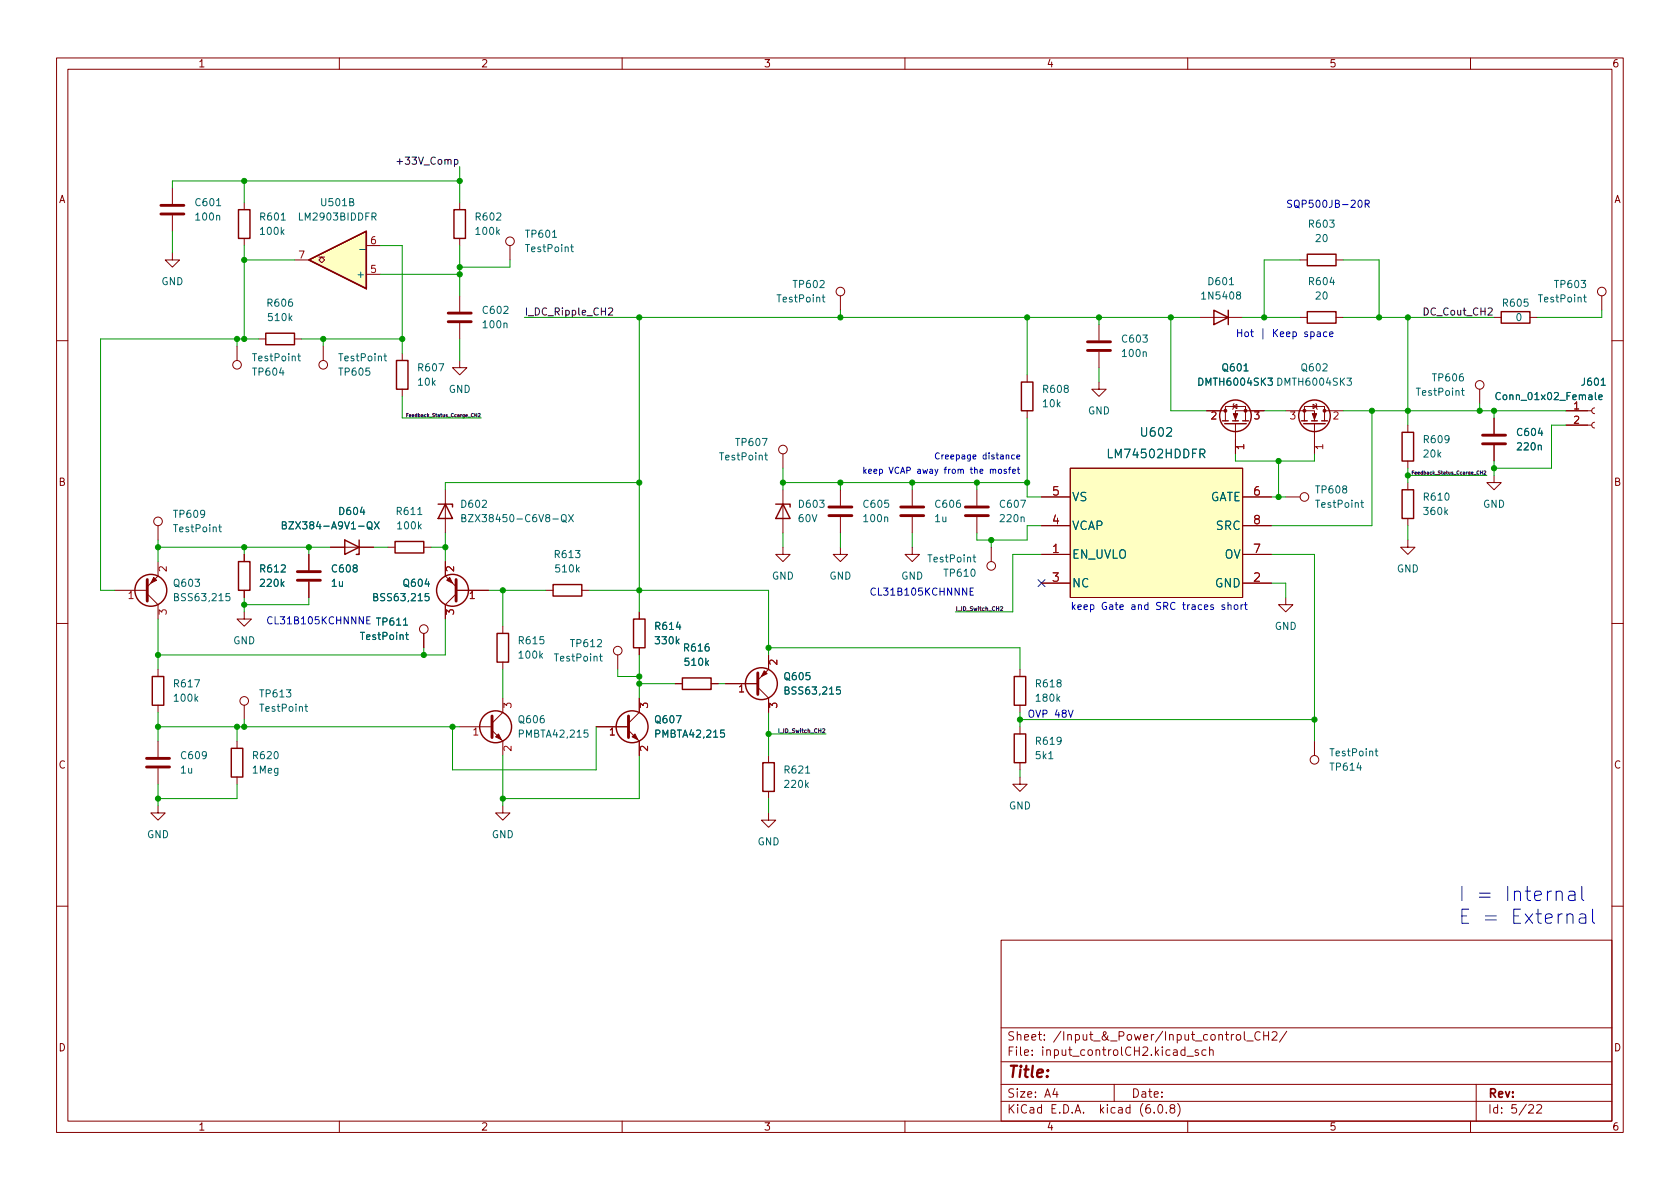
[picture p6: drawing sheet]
<svg xmlns="http://www.w3.org/2000/svg" width="297mm" height="210mm" viewBox="0 0 297 210" stroke-linecap="round" stroke-linejoin="round" font-family="sans-serif">
<g fill="none" stroke="#840000" stroke-width=".18">
<path d="M10 10.2h277v190.1h-277zM12 12.2h273v186.1h-273zM60 10.2v2M110 10.2v2M160 10.2v2M210 10.2v2M260 10.2v2M30.5 33.3v2.8M30.5 38.1v2.8M43.2 35.8v1.3M81.3 35.8v1.3M30.5 44.7v1.3h1.2l-1.2 1.2-1.3-1.2h1.3"/>
<path d="M43.2 42.2v1.2M45.7 59.9h1.3M52.1 46h2.5M52.1 59.9h1.2M56.4 45.5h.5l-.5 .5 .5 .5 .5-.5-.5-.5h.5M64.8 48.5h2.5M64.8 43.4h2.5M81.3 42.2v1.2M81.3 52.3v2.8M81.3 57.1v2.8M90.2 43.4v2.6M148.6 52.3v2.6"/>
<path d="M194.3 57.4v2.8M212.1 56.1h7.6M229.9 56.1h1.2M229.9 46h1.2M236.2 56.1h1.3M236.2 46h1.3M264.2 56.1h1.2M270.5 56.1h1.3M283.2 52.3v2.6M10 60.2h2M41.9 61.2v2.5M57.1 61.2v2.5"/>
<path d="M71.1 62.5v1.2M71.1 68.8v1.3M81.3 63.7v1.3h1.2l-1.2 1.3-1.3-1.3h1.3M181.6 66.3v1.3M181.6 72.6v1.3M194.3 67.6v1.2h1.3l-1.3 1.3-1.3-1.3h1.3M194.3 62.2v2.8M213.4 72.6h3.3M216.7 74.4v-2.5h3.5v2.5M218.1 71.9l.6-.4v.8zM218.2 71.4l-.1 .1v.8l-.2 .1M218.4 74.9v5.4"/>
<path d="M223.5 72.6h-5.1v1.8M227.3 72.6h5.1v1.8M230.6 74.4v-2.5h3.6v2.5M232.2 71.5l.6 .4-.6 .4zM232.4 74.9v5.4M232.7 71.4l.1 .1v.8l.1 .1M234.2 72.6h3.3M248.9 75.2v1.2M261.6 68.8v2.6M264.2 73.9v2.8M264.2 78.7v2.8M276.9 72.6h4.5"/>
<path d="M276.9 75.2h4.5M281.9 74.7l-.3 .1-.2 .4 .2 .3 .3 .2M281.9 72.1l-.3 .2-.2 .3 .2 .4 .3 .1M285 60.2h2M27.9 99.3v2.5l-1.9 2M27.9 93v2.5M43.2 98v1.3M54.6 98v2.8M58.4 96.8h7.6M68.6 96.8h1.2M74.9 96.8h1.3M78.7 99.3v2.5l1.9 2"/>
<path d="M78.7 86.6v7.6M138.4 96.8v1.2h1.3l-1.3 1.3-1.2-1.3h1.2M138.4 80.3v2.5M138.4 86.6v7.6M148.6 96.8v1.2h1.3l-1.3 1.3-1.3-1.3h1.3M148.6 86.6v2.8M148.6 91.4v2.8M161.3 96.8v1.2h1.3l-1.3 1.3-1.3-1.3h1.3M161.3 86.6v2.8M161.3 91.4v2.8M172.7 86.6v2.8M172.7 91.4v2.8"/>
<path d="M175.3 96.8v2.5M184.1 87.9h5.1M184.1 98h5.1M184.1 93h5.1M189.2 82.8h30.5v22.9h-30.5zM219.7 87.9h5.1M219.7 98h5.1M219.7 93h5.1M227.3 87.9h2.6M248.9 95.5v1.3h1.3l-1.3 1.2-1.3-1.2h1.3M248.9 81.5v1.3M248.9 85.3v1.3"/>
<path d="M248.9 91.7v1.3M264.2 84.1v1.2h1.2l-1.2 1.3-1.3-1.3h1.3M10 110.2h2M20.3 104.4h5.7M26 105l1.9 1.9v2.6M27.9 118.4v1.2M43.2 108.2v1.3h1.2l-1.2 1.2-1.3-1.2h1.3M43.2 104.4v1.3M54.6 102.9v2.8M74.9 112v2.5M80.6 104.4h5.8M80.6 105l-1.9 1.9v2.6"/>
<path d="M88.9 110.7v1.3M88.9 117.1v1.3M96.5 104.4h1.3M102.9 104.4h1.2M109.2 115.8v2.6M113 108.2v1.3M113 114.5v1.3M135.9 115.8v2.6l-1.9 1.9M180.3 118.4v1.2M184.1 103.1h5.1M219.7 103.1h5.1M227.3 105.7v1.2h1.3l-1.3 1.3-1.2-1.3h1.2"/>
<path d="M285 110.2h2M27.9 124.7v1.3M27.9 131.1v2.8M27.9 135.9v2.8M41.9 131.1v1.2M41.9 137.4v1.3M43.2 124.7v2.5M81.3 128.5h5.7M87 129.2l1.9 1.9v2.5M88.9 123.4v2.6l-1.9 1.9M105.4 128.5h5.7M111.1 129.2l1.9 1.9v2.5"/>
<path d="M113 123.4v2.6l-1.9 1.9M119.4 120.9h1.2M125.7 120.9h1.3M128.3 120.9h5.7M134 121.5l1.9 1.9v2.6M135.9 133.6v1.3M135.9 139.9v1.3M180.3 137.4v1.3h1.3l-1.3 1.2-1.2-1.2h1.2M180.3 124.7v1.3M180.3 128.5v1.3M180.3 134.9v1.2M232.4 131.1v2.5"/>
<path d="M27.9 142.5v1.3h1.3l-1.3 1.2-1.2-1.2h1.2M88.9 142.5v1.3h1.3l-1.3 1.2-1.3-1.2h1.3M135.9 143.8v1.2h1.3l-1.3 1.3-1.3-1.3h1.3M10 160.2h2M177 166.3h108v32h-108zM285 160.2h2M60 198.3v2M110 198.3v2M160 198.3v2M177 194.8h108M177 191.8h108M177 187.8h108"/>
<path d="M177 181.8h108M186.5 192.5l-.4 1h1M186.9 193v1M197 191.8v3M204.1 196.7v.1M204.9 195.4l.2-.1a.81 .81 0 0 1 .6 .7 .81 .81 0 0 1-.3 .8h-.2a.81 .81 0 0 1-.6-.6 .81 .81 0 0 1 .3-.8zM206.2 196.7v.1M207.1 196l-.2-.3v-.2l.2-.2 .5 .1 .1 .2-.1 .2-.6 .2-.1 .3v.4l.2 .1h.5l.1-.3-.1-.4-.2-.1M208.2 195.1a1.72 1.72 0 0 1 0 2.3M209.5 185.7l-.4-.1-.3 .3v.4l.1 .3h.6M209.5 185.1v1.5M209.9 186.8h1.1"/>
<path d="M210 198.3v2M211.9 185.7l-.4-.1-.2 .2 .1 .3 .5 .1v.4h-.6M213.2 185.7l-.4-.1-.3 .3v.4l.1 .3h.6M213.9 185.8l.2-.2 .3 .1 .1 .9M213.9 185.1v1.5M218.6 183.1l.3-.2 .4 .2 .1 .5-.2 .3h-.3l-.3-.1zM220 182.4v1.3l.2 .2M220.4 184.1h1.2M222.8 182.6a.6 .6 0 0 0-.8 0 .6 .6 0 0 0-.1 .7 .56 .56 0 0 0 .3 .6 .56 .56 0 0 0 .6-.1M223.4 182.4v1.5M223.4 183.1h.9M224.3 182.4v1.5"/>
<path d="M224.9 182.6l.6-.2 .2 .2 .1 .3-.9 1h.9M227.5 182.4l-1.3 1.9M260 198.3v2M261 191.8v6.5M270.3 195.5l.6-.2 .2 .2 .1 .3-1 1h1M271.7 195.5l.6-.2 .2 .2 .1 .3-.9 1h.9"/>
<circle cx="90.2" cy="42.7" r=".76"/>
<circle cx="148.6" cy="51.6" r=".76"/>
<circle cx="283.2" cy="51.6" r=".76"/>
<circle cx="41.9" cy="64.5" r=".76"/>
<circle cx="57.1" cy="64.5" r=".76"/>
<circle cx="138.4" cy="79.5" r=".76"/>
<circle cx="261.6" cy="68.1" r=".76"/>
<circle cx="27.9" cy="92.2" r=".76"/>
<circle cx="230.6" cy="87.9" r=".76"/>
<circle cx="74.9" cy="111.2" r=".76"/>
<circle cx="109.2" cy="115.1" r=".76"/>
<circle cx="175.3" cy="100.1" r=".76"/>
<circle cx="43.2" cy="123.9" r=".76"/>
<circle cx="232.4" cy="134.4" r=".76"/>
</g>
<g fill="none" stroke="#840000" stroke-width=".25">
<path d="M42.2 37.1h2v5.1h-2zM80.3 37.1h2v5.1h-2zM47 58.9h5.1v2.1h-5.1zM54.6 46l10.2-5.1v10.1zM214.6 54.9l2.6 1.2-2.6 1.3zM217.2 54.9v2.5M231.1 45h5.1v2h-5.1zM231.1 55.1h5.1v2h-5.1zM265.4 55.1h5.1v2h-5.1zM70.1 63.7h2v5.1h-2zM180.6 67.6h2v5h-2zM216.2 74.4h1"/>
<path d="M216.5 74.9h3.8M217.9 74.4h1M219.7 74.4h1M230.1 74.4h1M230.5 74.9h3.8M231.9 74.4h1M233.7 74.4h1M247.9 76.4h2v5.1h-2zM42.2 99.3h2v5.1h-2zM61 95.5l2.5 1.3-2.5 1.2zM63.5 95.5v2.5h-.5M69.8 95.8h5.1v2h-5.1z"/>
<path d="M77.5 89.1h2.5v.6M78.7 89.1l1.3 2.6h-2.5zM137.2 89.1h2.5v.6M138.4 89.1l1.3 2.6h-2.5zM247.9 86.6h2v5.1h-2zM26.9 119.6h2.1v5.1h-2.1zM87.9 112h2v5.1h-2zM97.8 103.4h5.1v2h-5.1zM112 109.5h2v5h-2zM120.6 119.9h5.1v2h-5.1zM179.3 119.6h2.1v5.1h-2.1zM40.9 132.3h2v5.1h-2z"/>
<path d="M134.9 134.9h2v5h-2zM179.3 129.8h2.1v5.1h-2.1z"/>
<circle cx="218.4" cy="73.5" r="2.79"/>
<circle cx="232.4" cy="73.5" r="2.79"/>
<circle cx="26.7" cy="104.4" r="2.82"/>
<circle cx="80" cy="104.4" r="2.82"/>
<circle cx="87.6" cy="128.5" r="2.82"/>
<circle cx="111.8" cy="128.5" r="2.82"/>
<circle cx="134.6" cy="120.9" r="2.82"/>
</g>
<g fill="#840000" stroke="#840000" stroke-width=".18">
<path d="M218.1 73.1h.7l-.4 1.1z"/>
<path d="M111.8 130.3l.5-.5 .5 1z"/>
<path d="M27.2 102.1l.5 .5-1 .5z"/>
<path d="M232 73.1h.8l-.4 1.1z"/>
<path d="M135.1 118.6l.5 .5-1 .5z"/>
<path d="M79 102.6l.5-.5 .5 1z"/>
<path d="M87.6 130.3l.5-.5 .5 1z"/>
<circle cx="220.2" cy="72.6" r=".25"/>
<circle cx="216.7" cy="72.6" r=".25"/>
<circle cx="230.6" cy="72.6" r=".25"/>
<circle cx="234.2" cy="72.6" r=".25"/>
</g>
<g fill="none" stroke="#840000" stroke-width=".51">
<path d="M28.4 37.8h4.1M28.4 36.3h4.1M79.2 56.9h4.1M79.2 55.4h4.1M192.3 62h4M192.3 60.4h4M262.1 78.5h4.1M262.1 77h4.1M146.6 91.2h4M146.6 89.7h4M159.3 91.2h4M159.3 89.7h4"/>
<path d="M170.7 91.2h4.1M170.7 89.7h4.1M26 102.5v3.8M52.6 102.6h4M52.6 101.1h4M80.6 102.5v3.8M134 119v3.8M25.9 135.6h4.1M25.9 134.1h4.1M87 126.6v3.8M111.1 126.6v3.8"/>
</g>
<g fill="none" stroke="#006464" stroke-width=".18">
<path d="M100.9 43.7h.5M101.1 43.2v1.1l.3 .2M145.4 52.6h.4M145.5 52.1v1.1l.3 .2M280 52.6h.5M280.2 52.1v1.1l.3 .2M52.6 63h.5M52.8 62.5v1.1l.3 .2M67.9 63h.5M68.1 62.5v1.1l.3 .2M258.4 69.1h.5M258.6 68.6v1.1l.3 .2"/>
<path d="M265.3 69.5a.6 .6 0 0 0-.9 .4 .6 .6 0 0 0 .6 .8l.3-.1M282.7 70.2l.6-.1-.1-.2-.3-.1-.2 .2v.6h.5M38.7 93.2h.4M38.8 92.8v1.1l.3 .1M49.9 92.9l.6-.1 .1-.2-.1-.2-.6-.1v1.2h.5l.2-.1v-.3l-.3-.2M66.2 92.3l.8 1.2M67 92.3l-.8 1.2M81.7 91.6l.5-.1 .1-.1v-.3l-.6-.1v1.3h.4l.2-.2 .1-.3-.3-.2M100.5 91l.9 1.3M101.4 91l-.9 1.3M135.2 80.5h.5M135.4 80.1v1.1l.3 .1"/>
<path d="M172 98.5h.5M172.2 98.1v1.1l.3 .2M240.6 88.9h.5M240.8 88.5v1l.3 .2M71.7 112.2h.5M71.9 111.8v1.1l.3 .2M106 116.1h.5M106.2 115.6v1.1l.3 .2M53.9 124.9h.5M54.1 124.5v1.1l.3 .2M243.1 132.8h.5M243.3 132.4v1.1l.3 .2"/>
</g>
<g fill="#ffffc2" stroke="#ffffc2" stroke-width=".18">
<path d="M54.6 46l10.2-5.1v10.1z"/>
<path d="M189.2 82.8h30.5v22.9h-30.5z"/>
</g>
<path d="M70.2 28.6h1M107.6 54.6l.5-.2 .2 .4-.8 .9h.8M71.9 73.4h.2M72.2 73.1h-.3v.6M72.4 73.5h.3l-.1-.2-.2 .1v.3h.2M84.6 73.2l.2-.1 .1 .2-.4 .4h.4M249.7 83.6h.2M250 83.3h-.3v.6M250.2 83.7l.3-.1-.1-.1-.2 .1v.2h.2M262.4 83.3h.2l.1 .1-.4 .5h.4M176.9 107.3h.3l.1 .2-.4 .5h.4M137.7 128.9v.7" fill="none" stroke="#0f0f0f" stroke-width=".18"/>
<g fill="none" stroke="#0000c2" stroke-width=".18">
<path d="M240.2 35.5l.2-.1a.68 .68 0 0 1 .4 .6 .68 .68 0 0 1-.4 .7l-.2-.2-.1-.3zM241.4 36.1l.6-.1 .1-.2-.1-.3-.6-.1v1.3M241.7 36.1l.4 .6M232.9 58.7h.5l.1 .8M233.5 59h-.5l-.2 .2 .2 .3h.5M234.6 58.7h-.4l-.2 .2 .1 .6h.5M235.1 59.1l.6-.1-.1-.3h-.3l-.2 .2v.6h.5M175.6 83.1l.1-.1h.3v.7M176.6 83.1l.1-.1 .3 .1 .1 .4-.1 .2-.4-.1zM177.9 83h-.2l-.2 .1 .1 .2 .3 .1v.3h-.4M178.3 83h.4M178.7 82.6l-.2 .2v.9"/>
<path d="M179 83.3l.6-.1-.1-.2h-.3l-.2 .1 .1 .6h.4M179.4 80.5l-.3-.1-.3 .2 .2 .5h.4M179.8 80.8l.5-.1v-.2l-.4-.1-.1 .2v.5h.5M179.9 83h.4M180 82.6v1l.3 .1M64.8 109.7h.5M65.5 109.1h-.7v1.2h.7M171.5 104.6h.4M172.1 104h-.6v1.2h.6M216.5 107l-.3-.1-.2 .2 .1 .2 .4 .1v.3h-.5M217.1 107.1l.2-.2 .3 .1 .1 .8M217.1 106.5v1.3"/>
<path d="M218.3 107l.3-.1 .3 .3v.3l-.3 .3-.3-.1-.1-.2zM219.4 106.9v.9M219.8 106.9l-.4 .3M220 106.9h.5M220.2 106.5v1.1l.3 .2M188.9 125.6l.4 1.2 .4-1.2M275.1 157.8a.62 .62 0 0 1 1.1 .1v1.3M277.4 157.7l.2-.1 .8 .1 .1 .2v1.3M278.5 158.2l-.9 .1a.49 .49 0 0 0-.3 .5 .49 .49 0 0 0 .3 .4l.9-.1M279.7 156.7v2.2l.3 .3M277.1 161.8a.62 .62 0 0 1 1 .2v1.3M279.3 161.7l.3-.1 .7 .1 .1 .3v1.3"/>
<path d="M280.4 162.2l-.8 .1a.49 .49 0 0 0-.4 .5 .49 .49 0 0 0 .4 .5l.8-.1M281.6 160.8v2.1l.3 .4"/>
</g>
<g fill="none" stroke="#009600" stroke-width=".18">
<path d="M43.2 32v3.8M81.3 32h-50.8v1.3M81.3 29.5v6.3M30.5 40.9v3.8M41.9 59.9v1.3M43.2 43.4v16.5M43.2 46h8.9M45.7 59.9h-27.9v44.5h2.5M53.3 59.9h17.8M57.1 59.9v1.3M67.3 43.4h3.8v19.1M67.3 48.5h14"/>
<path d="M81.3 43.4v8.9M81.3 59.9v3.8M90.2 46v1.2h-8.9M92.7 56.1h119.4M113 56.1v52.1M148.6 54.9v1.2M181.6 56.1v10.2M194.3 56.1v1.3M207 56.1v16.5h6.4M219.7 56.1h10.2M229.9 46h-6.4v10.1M237.5 56.1h26.7"/>
<path d="M237.5 46h6.3v10.1M248.9 56.1v19.1M283.2 54.9v1.2h-11.4M71.1 70.1v3.8h14M181.6 73.9v14h2.5M194.3 65v2.6M223.5 72.6h3.8M237.5 72.6h39.4M242.6 72.6v20.4h-17.8M261.6 71.4v1.2M264.2 72.6v1.3M276.9 75.2h-2.6v7.6h-10.1"/>
<path d="M27.9 96.8h30.5M27.9 95.5v3.8M43.2 96.8v1.2M54.6 96.8v1.2M66 96.8h2.6M76.2 96.8h2.5M78.7 94.2v5.1M113 85.3h-34.3v1.3M138.4 82.8v3.8M138.4 94.2v2.6M138.4 85.3h43.2M148.6 85.3v1.3"/>
<path d="M148.6 94.2v2.6M161.3 85.3v1.3M161.3 94.2v2.6M172.7 85.3v1.3M175.3 95.5v1.3M184.1 98h-5v10.2h-10.2M184.1 93h-2.5v2.5h-8.9v-1.3M218.4 80.3v1.2h14v-1.2M224.8 98h7.6v33.1M224.8 87.9h2.5M226.1 81.5v6.4M248.9 82.8v2.5"/>
<path d="M248.9 93v2.5M248.9 84.1h14M264.2 81.5v2.6M27.9 109.5v8.9M43.2 105.7v2.5M54.6 105.7v1.2h-11.4M74.9 114.5v1.3M78.7 109.5v6.3h-50.8M86.4 104.4h10.1M88.9 104.4v6.3M88.9 118.4v5M104.1 104.4h31.8v11.4"/>
<path d="M109.2 118.4v1.2h3.8M113 115.8v7.6M135.9 114.5h44.4v3.9M224.8 103.1h2.5v2.6M27.9 128.5h53.4M27.9 126v5.1M27.9 138.7v3.8M41.9 138.7v2.5h-14M41.9 128.5v2.6M43.2 127.2v1.3M80 128.5v7.6h25.4v-7.6M88.9 133.6v8.9"/>
<path d="M113 133.6v7.6h-24.1M113 120.9h6.4M127 120.9h1.3M135.9 126v7.6M135.9 129.8h10.1M180.3 126v2.5M180.3 136.1v1.3M180.3 127.2h52.1M135.9 141.2v2.6"/>
</g>
<path d="M183.5 102.5l1.3 1.2M184.8 102.5l-1.3 1.2" fill="none" stroke="#000084" stroke-width=".18"/>
<g fill="#009600" stroke="#009600" stroke-width=".18">
<circle cx="135.9" cy="114.5" r=".46"/>
<circle cx="113" cy="85.3" r=".46"/>
<circle cx="113" cy="104.4" r=".46"/>
<circle cx="138.4" cy="85.3" r=".46"/>
<circle cx="135.9" cy="129.8" r=".46"/>
<circle cx="148.6" cy="85.3" r=".46"/>
<circle cx="113" cy="119.6" r=".46"/>
<circle cx="113" cy="120.9" r=".46"/>
<circle cx="43.2" cy="32" r=".46"/>
<circle cx="57.1" cy="59.9" r=".46"/>
<circle cx="80" cy="128.5" r=".46"/>
<circle cx="43.2" cy="106.9" r=".46"/>
<circle cx="88.9" cy="141.2" r=".46"/>
<circle cx="88.9" cy="104.4" r=".46"/>
<circle cx="81.3" cy="32" r=".46"/>
<circle cx="81.3" cy="47.2" r=".46"/>
<circle cx="74.9" cy="115.8" r=".46"/>
<circle cx="78.7" cy="96.8" r=".46"/>
<circle cx="113" cy="56.1" r=".46"/>
<circle cx="71.1" cy="59.9" r=".46"/>
<circle cx="81.3" cy="48.5" r=".46"/>
<circle cx="27.9" cy="128.5" r=".46"/>
<circle cx="41.9" cy="128.5" r=".46"/>
<circle cx="43.2" cy="128.5" r=".46"/>
<circle cx="43.2" cy="96.8" r=".46"/>
<circle cx="27.9" cy="115.8" r=".46"/>
<circle cx="27.9" cy="141.2" r=".46"/>
<circle cx="43.2" cy="59.9" r=".46"/>
<circle cx="41.9" cy="59.9" r=".46"/>
<circle cx="54.6" cy="96.8" r=".46"/>
<circle cx="43.2" cy="46" r=".46"/>
<circle cx="27.9" cy="96.8" r=".46"/>
<circle cx="161.3" cy="85.3" r=".46"/>
<circle cx="172.7" cy="85.3" r=".46"/>
<circle cx="181.6" cy="85.3" r=".46"/>
<circle cx="175.3" cy="95.5" r=".46"/>
<circle cx="180.3" cy="127.2" r=".46"/>
<circle cx="248.9" cy="84.1" r=".46"/>
<circle cx="248.9" cy="72.6" r=".46"/>
<circle cx="226.1" cy="87.9" r=".46"/>
<circle cx="232.4" cy="127.2" r=".46"/>
<circle cx="181.6" cy="56.1" r=".46"/>
<circle cx="194.3" cy="56.1" r=".46"/>
<circle cx="207" cy="56.1" r=".46"/>
<circle cx="223.5" cy="56.1" r=".46"/>
<circle cx="148.6" cy="56.1" r=".46"/>
<circle cx="242.6" cy="72.6" r=".46"/>
<circle cx="226.1" cy="81.5" r=".46"/>
<circle cx="248.9" cy="56.1" r=".46"/>
<circle cx="264.2" cy="72.6" r=".46"/>
<circle cx="261.6" cy="72.6" r=".46"/>
<circle cx="243.8" cy="56.1" r=".46"/>
<circle cx="264.2" cy="82.8" r=".46"/>
</g>
<g font-size="3.5" fill="#0000c2">
<text x="257.8" y="159.4">I = Internal</text>
<text x="257.8" y="163.4">E = External</text>
</g>
<text font-size="2.8" fill="#840000" x="178" y="190.6">Title:</text>
<g font-size="2.1" fill="#006464">
<text x="201.9" y="77.2">U602</text>
<text x="196.3" y="81">LM74502HDDFR</text>
<text x="189.5" y="88.6">VS</text>
<text x="213.7" y="88.6">GATE</text>
<text x="189.5" y="93.7">VCAP</text>
<text x="215" y="93.7">SRC</text>
<text x="189.5" y="98.8">EN_UVLO</text>
<text x="216.4" y="98.8">OV</text>
<text x="189.5" y="103.9">NC</text>
<text x="214.8" y="103.9">GND</text>
</g>
<g font-size="2.1" fill="#a90000">
<text x="186.1" y="87.6">5</text>
<text x="221.7" y="87.6">6</text>
<text x="186.1" y="92.7">4</text>
<text x="221.7" y="92.7">8</text>
<text x="186.1" y="97.8">1</text>
<text x="221.7" y="97.8">7</text>
<text x="186.1" y="102.9">3</text>
<text x="221.7" y="102.9">2</text>
</g>
<g font-size="2.1" fill="#840000">
<text x="178" y="184">Sheet: /Input_&amp;_Power/Input_control_CH2/</text>
<text x="178" y="186.7">File: input_controlCH2.kicad_sch</text>
<text x="178" y="196.9">KiCad E.D.A. kicad (6.0.8)</text>
<text x="178" y="194.1">Size: A4</text>
<text x="200" y="194.1">Date:</text>
<text x="263" y="194.1">Rev:</text>
<text x="263" y="196.9">Id: 5/22</text>
</g>
<g font-size="1.8" fill="#840000">
<text x="35" y="11.9">1</text>
<text x="85" y="11.9">2</text>
<text x="135" y="11.9">3</text>
<text x="185" y="11.9">4</text>
<text x="235" y="11.9">5</text>
<text x="285" y="11.9">6</text>
<text x="10.3" y="35.9">A</text>
<text x="285.3" y="35.9">A</text>
<text x="10.3" y="85.9">B</text>
<text x="285.3" y="85.9">B</text>
<text x="10.3" y="135.9">C</text>
<text x="285.3" y="135.9">C</text>
<text x="10.3" y="185.9">D</text>
<text x="285.3" y="185.9">D</text>
<text x="35" y="199.9">1</text>
<text x="85" y="199.9">2</text>
<text x="135" y="199.9">3</text>
<text x="185" y="199.9">4</text>
<text x="235" y="199.9">5</text>
<text x="285" y="199.9">6</text>
</g>
<g font-size="1.8" fill="#0f0f0f">
<text x="71.1" y="29.1">+33V_Comp</text>
<text x="92.7" y="55.8">I_DC_Ripple_CH2</text>
<text x="252.1" y="55.8">DC_Cout_CH2</text>
</g>
<g font-size="1.8" fill="#006464">
<text x="34.7" y="36.4">C601</text>
<text x="34.7" y="39">100n</text>
<text x="46.1" y="39">R601</text>
<text x="46.2" y="41.5">100k</text>
<text x="53.1" y="39">LM2903BIDDFR</text>
<text x="56.9" y="36.4">U501B</text>
<text x="84.2" y="39">R602</text>
<text x="84.3" y="41.5">100k</text>
<text x="231.6" y="40.3">R603</text>
<text x="63.7" y="44.1">_</text>
<text x="93.1" y="44.6">TestPoint</text>
<text x="93.1" y="42">TP601</text>
<text x="232.7" y="42.8">20</text>
<text x="28.5" y="50.4">GND</text>
<text x="63.6" y="49.1">+</text>
<text x="137.6" y="53.5">TestPoint</text>
<text x="140.4" y="50.9">TP602</text>
<text x="212.8" y="53">1N5408</text>
<text x="213.8" y="50.4">D601</text>
<text x="231.6" y="50.4">R604</text>
<text x="232.7" y="53">20</text>
<text x="272.2" y="53.5">TestPoint</text>
<text x="275.1" y="50.9">TP603</text>
<text x="47.4" y="54.2">R606</text>
<text x="47.6" y="56.8">510k</text>
<text x="85.5" y="55.5">C602</text>
<text x="85.5" y="58">100n</text>
<text x="265.9" y="54.2">R605</text>
<text x="268.1" y="56.8">0</text>
<text x="44.9" y="63.9">TestPoint</text>
<text x="60.1" y="63.9">TestPoint</text>
<text x="74.1" y="65.7">R607</text>
<text x="198.5" y="60.6">C603</text>
<text x="198.6" y="63.1">100n</text>
<text x="216.3" y="65.7">Q601</text>
<text x="230.2" y="65.7">Q602</text>
<text x="44.9" y="66.4">TP604</text>
<text x="60.1" y="66.4">TP605</text>
<text x="74" y="68.2">10k</text>
<text x="79.3" y="69.5">GND</text>
<text x="184.6" y="69.5">R608</text>
<text x="212.2" y="68.2">DMTH6004SK3</text>
<text x="226.2" y="68.2">DMTH6004SK3</text>
<text x="250.6" y="70">TestPoint</text>
<text x="253.5" y="67.4">TP606</text>
<text x="265.1" y="70.7">Conn_01x02_Female</text>
<text x="279.8" y="68.2">J601</text>
<text x="184.5" y="72">10k</text>
<text x="192.3" y="73.3">GND</text>
<text x="268.4" y="77.1">C604</text>
<text x="127.4" y="81.4">TestPoint</text>
<text x="130.3" y="78.9">TP607</text>
<text x="251.8" y="80.9">20k</text>
<text x="251.9" y="78.4">R609</text>
<text x="268.4" y="79.6">220n</text>
<text x="81.7" y="89.8">D602</text>
<text x="141.4" y="89.8">D603</text>
<text x="152.8" y="89.8">C605</text>
<text x="165.5" y="89.8">C606</text>
<text x="176.9" y="89.8">C607</text>
<text x="232.8" y="89.8">TestPoint</text>
<text x="232.8" y="87.2">TP608</text>
<text x="251.9" y="88.5">R610</text>
<text x="262.2" y="89.8">GND</text>
<text x="30.9" y="94.1">TestPoint</text>
<text x="30.9" y="91.6">TP609</text>
<text x="51.1" y="93.6">BZX384-A9V1-QX</text>
<text x="60.1" y="91.1">D604</text>
<text x="70.3" y="91.1">R611</text>
<text x="70.4" y="93.6">100k</text>
<text x="83.2" y="92.3">BZX38450-C6V8-QX</text>
<text x="141.2" y="92.3">60V</text>
<text x="152.9" y="92.3">100n</text>
<text x="165.3" y="92.3">1u</text>
<text x="177" y="92.3">220n</text>
<text x="251.9" y="91.1">360k</text>
<text x="46.1" y="101.2">R612</text>
<text x="58.8" y="101.2">C608</text>
<text x="98.2" y="98.7">R613</text>
<text x="98.4" y="101.2">510k</text>
<text x="164.3" y="99.4">TestPoint</text>
<text x="167.1" y="102">TP610</text>
<text x="247" y="101.2">GND</text>
<text x="30.9" y="103.8">Q603</text>
<text x="31.2" y="106.3">BSS63,215</text>
<text x="46.2" y="103.8">220k</text>
<text x="58.6" y="103.8">1u</text>
<text x="66.4" y="106.3">BSS63,215</text>
<text x="71.5" y="103.8">Q604</text>
<text x="136.5" y="102.5">GND</text>
<text x="146.6" y="102.5">GND</text>
<text x="159.3" y="102.5">GND</text>
<text x="41.2" y="113.9">GND</text>
<text x="63.9" y="113.2">TestPoint</text>
<text x="66.8" y="110.6">TP611</text>
<text x="91.9" y="113.9">R615</text>
<text x="116" y="111.4">R614</text>
<text x="116" y="113.9">330k</text>
<text x="225.4" y="111.4">GND</text>
<text x="91.9" y="116.5">100k</text>
<text x="98.2" y="117">TestPoint</text>
<text x="101.1" y="114.4">TP612</text>
<text x="121.1" y="115.2">R616</text>
<text x="121.2" y="117.7">510k</text>
<text x="30.9" y="121.5">R617</text>
<text x="30.9" y="124.1">100k</text>
<text x="46.1" y="125.9">TestPoint</text>
<text x="46.1" y="123.3">TP613</text>
<text x="138.8" y="120.3">Q605</text>
<text x="139.2" y="122.8">BSS63,215</text>
<text x="183.3" y="121.5">R618</text>
<text x="183.3" y="124.1">180k</text>
<text x="91.8" y="127.9">Q606</text>
<text x="92" y="130.4">PMBTA42,215</text>
<text x="116" y="127.9">Q607</text>
<text x="116.2" y="130.4">PMBTA42,215</text>
<text x="183.3" y="131.7">R619</text>
<text x="32" y="136.8">1u</text>
<text x="32.2" y="134.2">C609</text>
<text x="44.7" y="136.8">1Meg</text>
<text x="44.9" y="134.2">R620</text>
<text x="138.8" y="136.8">R621</text>
<text x="183.2" y="134.2">5k1</text>
<text x="235.4" y="133.7">TestPoint</text>
<text x="235.4" y="136.3">TP614</text>
<text x="138.9" y="139.3">220k</text>
<text x="178.4" y="143.1">GND</text>
<text x="26" y="148.2">GND</text>
<text x="86.9" y="148.2">GND</text>
<text x="133.9" y="149.5">GND</text>
</g>
<g font-size="1.8" fill="#0000c2">
<text x="227.3" y="36.7">SQP500JB-20R</text>
<text x="218.4" y="59.6">Hot | Keep space</text>
<text x="153.7" y="105.3">CL31B105KCHNNNE</text>
<text x="189.2" y="107.8">keep Gate and SRC traces short</text>
<text x="47" y="110.4">CL31B105KCHNNNE</text>
<text x="181.6" y="126.9">OVP 48V</text>
</g>
<g font-size="1.8" fill="#a90000">
<text x="52.8" y="45.7">7</text>
<text x="65.5" y="43.2">6</text>
<text x="65.5" y="48.3">5</text>
<text x="214.1" y="74.2">2</text>
<text x="221.8" y="74.2">3</text>
<text x="228.1" y="74.2">3</text>
<text x="235.7" y="74.2">2</text>
<text x="278.3" y="72.4">1</text>
<text x="278.3" y="74.9">2</text>
<text x="220" y="79.5" transform="rotate(-90 220 79.5)">1</text>
<text x="233.9" y="79.5" transform="rotate(-90 233.9 79.5)">1</text>
<text x="29.5" y="101.1" transform="rotate(-90 29.5 101.1)">2</text>
<text x="80.3" y="101.1" transform="rotate(-90 80.3 101.1)">2</text>
<text x="22.7" y="105.9">1</text>
<text x="83" y="105.9">1</text>
<text x="29.5" y="108.7" transform="rotate(-90 29.5 108.7)">3</text>
<text x="80.3" y="108.7" transform="rotate(-90 80.3 108.7)">3</text>
<text x="137.4" y="117.6" transform="rotate(-90 137.4 117.6)">2</text>
<text x="90.4" y="125.2" transform="rotate(-90 90.4 125.2)">3</text>
<text x="114.6" y="125.2" transform="rotate(-90 114.6 125.2)">3</text>
<text x="130.6" y="122.4">1</text>
<text x="137.4" y="125.2" transform="rotate(-90 137.4 125.2)">3</text>
<text x="83.6" y="130">1</text>
<text x="107.8" y="130">1</text>
<text x="90.4" y="132.8" transform="rotate(-90 90.4 132.8)">2</text>
<text x="114.6" y="132.8" transform="rotate(-90 114.6 132.8)">2</text>
</g>
<g font-size="1.5" fill="#0000c2">
<text x="152.4" y="83.8">keep VCAP away from the mosfet</text>
<text x="165.1" y="81.2">Creepage distance</text>
</g>
<g font-size="1" fill="#0f0f0f">
<text x="168.9" y="108">I_ID_Switch_CH2</text>
<text x="138.1" y="129.6">I_ID_Switch_CH2</text>
</g>
<g font-size=".8" fill="#0f0f0f">
<text x="72.8" y="73.7">Feedback_Status_Ccarge_CH2</text>
<text x="250.6" y="83.9">Feedback_Status_Ccarge_CH2</text>
</g>
</svg>
